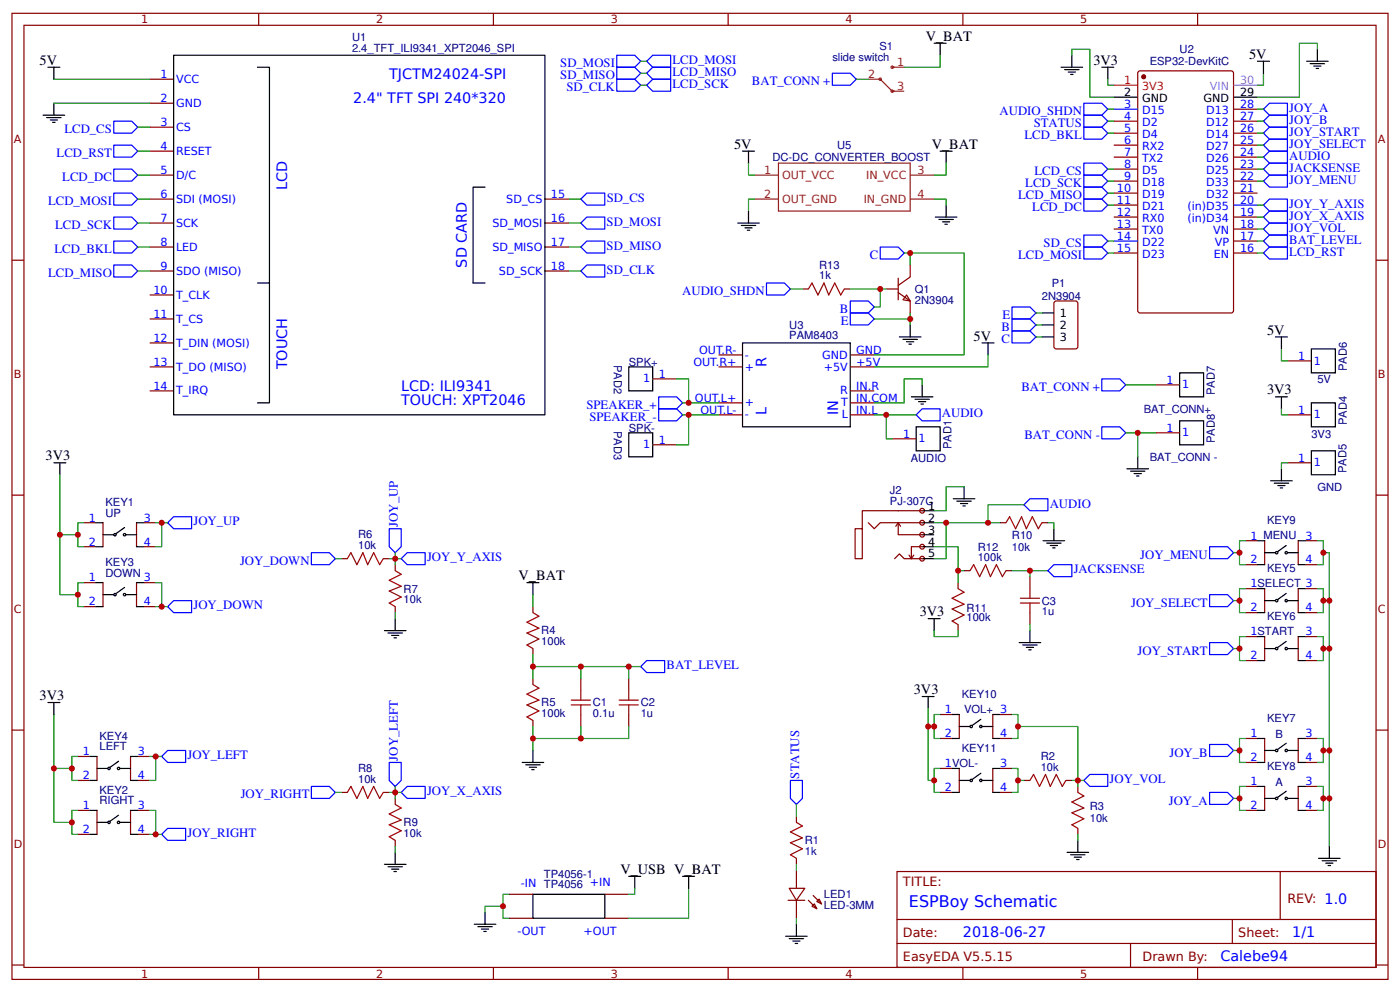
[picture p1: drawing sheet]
<svg xmlns="http://www.w3.org/2000/svg" width="309mm" height="219mm" viewBox="0 0 309 219" stroke-linecap="round" stroke-linejoin="round" font-family="sans-serif">
<g fill="none" stroke="#800" stroke-width=".26">
<path d="M2.6 2.9h304.1v213.3h-304.1zM5.3 5.6h298.7v207.9h-298.7zM33.1 17.5h5.3M57.1 2.9v2.7M109 2.9v2.7M160.9 2.9v2.7M212.7 2.9v2.7M251.4 15.9l.5-.3h20.1l.4 .3 .1 52.7-.2 .4-20.4 .1-.5-.3zM264.6 2.9v2.7M33.1 22.8h5.3M33.1 28.1h5.3M33.1 33.4h5.3"/>
<path d="M33.1 38.7h5.3M246.1 26.7h5.3M246.1 29.4h5.3M246.1 32h5.3M246.1 34.7h5.3M246.1 37.3h5.3M246.1 40h5.3M272.5 26.7h5.3M272.5 29.4h5.3M272.5 32h5.3M272.5 34.7h5.3M272.5 37.3h5.3"/>
<path d="M272.5 40h5.3M272.5 24.1h5.3M2.6 57.4h2.7M33.1 43.9h5.3M33.1 49.2h5.3M33.1 54.5h5.3M33.1 59.8h5.3M120.4 43.9h5.3M120.4 49.2h5.3M120.4 54.5h5.3M120.4 59.8h5.3M246.1 42.6h5.3"/>
<path d="M246.1 45.3h5.3M246.1 47.9h5.3M246.1 50.6h5.3M246.1 55.9h5.3M272.5 42.6h5.3M272.5 47.9h5.3M272.5 50.6h5.3M272.5 55.9h5.3M272.5 53.2h5.3M304 57.4h2.7M33.1 65.1h5.3M33.1 70.4h5.3"/>
<path d="M33.1 75.7h5.3M158.7 78.3h5.3M187.9 78.3h5.2M33.1 81h5.3M33.1 86.3h5.3M158.7 81h5.3M158.7 91.6h5.3M158.7 88.9h5.3M187.9 81h5.2M187.9 86.3h5.2M187.9 91.6h5.2M187.9 88.9h5.2"/>
<path d="M2.6 109.3h2.7M18.5 115.4h2.7M22.8 115.4v5.3M30.2 115.4v5.3M31.7 115.4h2.7M275.2 119.4h2.6M279.4 119.4v5.2M286.8 119.4v5.2M288.4 119.4h2.6M304 109.3h2.7M18.5 120.7h2.7M18.5 133.9h2.7"/>
<path d="M18.5 128.6h2.7M22.8 128.6v5.3M30.2 128.6v5.3M31.7 120.7h2.7M31.7 133.9h2.7M31.7 128.6h2.7M75.4 123.3h1.3M84.7 123.3h1.3M87.3 124.6v1.4M87.3 133.9v1.3M117.7 133.9v1.3M275.2 135.2h2.6"/>
<path d="M275.2 129.9h2.6M275.2 124.6h2.6M279.4 129.9v5.3M286.8 129.9v5.3M288.4 135.2h2.6M288.4 129.9h2.6M288.4 124.6h2.6M117.7 143.2v1.3M117.7 149.8v1.3M117.7 159v1.4M138.9 149.8v2.6M138.9 157.7v2.7"/>
<path d="M207.7 157.7h2.6M211.9 157.7v5.3M219.3 157.7v5.3M220.9 157.7h2.7M275.2 145.8h2.6M275.2 140.5h2.6M279.4 140.5v5.3M286.8 140.5v5.3M288.4 145.8h2.6M288.4 140.5h2.6M2.6 161.2h2.7M17.2 178.9h2.6"/>
<path d="M17.2 172.3h2.6M17.2 167h2.6M21.4 167v5.3M21.4 178.9v5.3M28.8 167v5.3M28.8 178.9v5.3M30.4 178.9h2.7M30.4 172.3h2.7M30.4 167h2.7M75.4 174.9h1.3M84.7 174.9h1.3M87.3 176.2v1.4"/>
<path d="M207.7 163h2.6M207.7 174.9h2.6M207.7 169.6h2.6M211.9 169.6v5.3M219.3 169.6v5.3M220.9 163h2.7M220.9 174.9h2.7M220.9 169.6h2.7M226.2 172.3h1.3M235.5 172.3h1.3M238.1 173.6v1.3M275.2 178.9h2.6"/>
<path d="M275.2 168.3h2.6M275.2 163h2.6M275.2 173.6h2.6M279.4 163v5.3M279.4 173.6v5.3M286.8 163v5.3M286.8 173.6v5.3M288.4 178.9h2.6M288.4 168.3h2.6M288.4 163h2.6M288.4 173.6h2.6M304 161.2h2.7"/>
<path d="M17.2 184.2h2.6M30.4 184.2h2.7M87.3 185.5v1.3M112.4 197.4h5.3M133.6 197.4h5.3M174.1 198.7h3.7M174.4 196.1h3.4l-1.9 2.6zM175.9 180.2v1.3M175.9 189.5v1.3M175.9 192.1v4M175.9 198.7v4M178.6 198.7l1.8 1.9"/>
<path d="M179.7 197.7l1.8 1.8M180.4 199l.6-.5 .5 1zM198.2 192.4h105.8v21.1h-105.8zM238.1 182.9v1.3M282.8 192.4v10.6M2.6 213h2.7M57.1 213.5v2.7M109 213.5v2.7M112.4 202.7h5.3M133.6 202.7h5.3M160.9 213.5v2.7M179.4 200.1l.5-.6 .5 1.1z"/>
<path d="M198.2 203h105.8M198.2 208.3h105.8M212.7 213.5v2.7M249.8 208.3v5.2M264.6 213.5v2.7M272.3 203v5.3M304 213h2.7"/>
</g>
<g fill="none" stroke="#000" stroke-width=".26">
<path d="M10.6 14.8h2.6M11.9 14.8v2.7M38.4 12.2h82v79.4h-82zM56.9 14.8h2.6v47.7h-2.6M206.4 9.6h2.6M207.7 9.6v2.6M234.4 14.8h4.8M235.2 15.4h3.2M236 15.9h1.6M236.5 16.4h.6M236.8 12.2v2.6M243.4 14.8h2.7"/>
<path d="M244.7 14.8v2.7M288.7 13.5h4.7M289.5 14h3.1M290.2 14.6h1.6M290.8 15.1h.5M291 10.9v2.6M9.5 25.4h4.8M10.3 26h3.2M11.1 26.5h1.6M11.6 27h.6M11.9 22.8v2.6M246.1 21.5h5.3"/>
<path d="M272.5 21.5h5.3M107.2 41.3h-2.7v21.2h2.7M59.5 62.5v26.4h-2.6M164 75.7h23.9v18.5h-23.9zM198.7 74.4h4.8M199.5 74.9h3.2M200.3 75.4h1.6M200.8 76h.5M201.1 71.7v2.7M217 75.7h2.6M218.3 75.7v2.6M11.9 102.2h2.7"/>
<path d="M13.2 102.2v2.6M21.2 115.4h1.6M22.8 118h2.3M27.5 116.4l-1.8 1.4M27.8 118h2.4M30.2 115.4h1.5M277.8 119.4h1.6M286.8 119.4h1.6M21.2 120.7h1.6M21.2 128.6h1.6M21.2 133.9h1.6M22.8 131.3h2.3"/>
<path d="M27.5 129.7l-1.8 1.3M27.8 131.3h2.4M30.2 120.7h1.5M30.2 128.6h1.5M30.2 133.9h1.5M84.9 139.2h4.8M85.7 139.7h3.2M87.3 136.6v2.6M116.4 128.6h2.7M117.7 128.6v2.7M277.8 129.9h1.6M277.8 135.2h1.6"/>
<path d="M277.8 124.6h1.6M279.4 132.6h2.4M279.4 122h2.4M284.2 131l-1.9 1.3M284.2 120.4l-1.9 1.3M284.4 132.6h2.4M284.4 122h2.4M286.8 129.9h1.6M286.8 135.2h1.6M286.8 124.6h1.6M10.6 155.1h2.6M11.9 155.1v2.6"/>
<path d="M86.5 140.3h1.6M87 140.8h.6M203.7 153.7h2.7M205.1 153.7v2.7M210.3 157.7h1.6M216.7 158.8l-1.9 1.3M219.3 157.7h1.6M277.8 140.5h1.6M277.8 145.8h1.6M279.4 143.2h2.4M284.2 141.6l-1.9 1.3M284.4 143.2h2.4"/>
<path d="M286.8 140.5h1.6M286.8 145.8h1.6M19.8 178.9h1.6M19.8 167h1.6M19.8 172.3h1.6M21.4 169.6h2.4M26.2 179.9l-1.9 1.4M26.2 168l-1.9 1.4M26.5 169.6h2.3M28.8 178.9h1.6M28.8 167h1.6M28.8 172.3h1.6"/>
<path d="M115.4 168.3h4.7M116.2 168.8h3.1M116.9 169.4h1.6M117.5 169.9h.5M117.7 165.7v2.6M210.3 169.6h1.6M210.3 163h1.6M210.3 174.9h1.6M211.9 172.3h2.4M211.9 160.4h2.4M216.7 170.7l-1.9 1.3M217 172.3h2.3"/>
<path d="M217 160.4h2.3M219.3 169.6h1.6M219.3 163h1.6M219.3 174.9h1.6M277.8 178.9h1.6M277.8 163h1.6M277.8 168.3h1.6M277.8 173.6h1.6M279.4 165.7h2.4M279.4 176.2h2.4M284.2 164.1l-1.9 1.3M284.2 174.7l-1.9 1.3"/>
<path d="M284.4 165.7h2.4M284.4 176.2h2.4M286.8 178.9h1.6M286.8 163h1.6M286.8 168.3h1.6M286.8 173.6h1.6M19.8 184.2h1.6M21.4 181.5h2.4M26.5 181.5h2.3M28.8 184.2h1.6M84.9 190.8h4.8M85.7 191.3h3.2"/>
<path d="M86.5 191.8h1.6M87 192.4h.6M87.3 188.1v2.7M117.7 197.4h15.9v5.3h-15.9zM138.9 193.4h2.7M140.2 193.4v2.7M150.8 193.4h2.7M152.1 193.4v2.7M235.7 188.1h4.8M236.5 188.7h3.2M237.3 189.2h1.6M237.9 189.7h.5"/>
<path d="M238.1 185.5v2.6M291.3 189.5h4.8M292.1 190h3.2M292.9 190.5h1.6M293.4 191.1h.6M293.7 186.8v2.7M104.8 204h4.7M105.6 204.5h3.1M106.4 205.1h1.5M106.9 205.6h.5M107.2 201.4v2.6M173.6 206.7h4.7"/>
<path d="M174.4 207.2h3.1M175.2 207.7h1.5M175.7 208.3h.5M175.9 204v2.7"/>
<circle cx="25.4" cy="118" r=".26"/>
<circle cx="27.5" cy="118" r=".26"/>
<circle cx="25.4" cy="131.3" r=".26"/>
<circle cx="27.5" cy="131.3" r=".26"/>
<circle cx="282" cy="122" r=".26"/>
<circle cx="282" cy="132.6" r=".26"/>
<circle cx="284.2" cy="132.6" r=".26"/>
<circle cx="284.2" cy="122" r=".26"/>
<circle cx="282" cy="143.2" r=".26"/>
<circle cx="284.2" cy="143.2" r=".26"/>
<circle cx="24.1" cy="169.6" r=".26"/>
<circle cx="26.2" cy="169.6" r=".26"/>
<circle cx="214.6" cy="160.4" r=".26"/>
<circle cx="214.6" cy="172.3" r=".26"/>
<circle cx="216.7" cy="172.3" r=".26"/>
<circle cx="216.7" cy="160.4" r=".26"/>
<circle cx="282" cy="165.7" r=".26"/>
<circle cx="282" cy="176.2" r=".26"/>
<circle cx="284.2" cy="176.2" r=".26"/>
<circle cx="284.2" cy="165.7" r=".26"/>
<circle cx="24.1" cy="181.5" r=".26"/>
<circle cx="26.2" cy="181.5" r=".26"/>
</g>
<circle cx="252.7" cy="17" r=".4" fill="#800" stroke="#800" stroke-width=".26"/>
<path d="M246.1 18.8h5.3" fill="none" stroke="#f00" stroke-width=".26"/>
<g fill="none" stroke="#00f" stroke-width=".26">
<path d="M25.1 37.3h4l1.3 1.4-1.3 1.3h-4zM25.1 32h4l1.3 1.4-1.3 1.3h-4zM25.1 26.7h4l1.3 1.4-1.3 1.3h-4zM239.4 28.1h4l1.3 1.3-1.3 1.3h-4zM239.4 38.7h4l1.3 1.3-1.3 1.3h-4zM239.4 36h4l1.3 1.3-1.3 1.4h-4zM239.4 25.4h4l1.3 1.3-1.3 1.4h-4zM246.1 24.1h5.3M279.1 34.7l1.4-1.3h3.9v2.6h-3.9zM279.1 24.1l1.4-1.3h3.9v2.6h-3.9zM279.1 26.7l1.4-1.3h3.9v2.7h-3.9zM279.1 29.4l1.4-1.3h3.9v2.6h-3.9z"/>
<path d="M279.1 32l1.4-1.3h3.9v2.7h-3.9zM25.1 58.5h4l1.3 1.3-1.3 1.3h-4zM25.1 53.2h4l1.3 1.3-1.3 1.4h-4zM25.1 47.9h4l1.3 1.3-1.3 1.4h-4zM25.1 42.6h4l1.3 1.3-1.3 1.4h-4zM128.3 54.5l1.3-1.3h4v2.7h-4zM128.3 43.9l1.3-1.3h4v2.7h-4zM129.6 47.9h4v2.7h-4l-1.3-1.4zM129.6 58.5h4v2.6h-4l-1.3-1.3zM239.4 41.3h4l1.3 1.3-1.3 1.3h-4zM239.4 54.5h4l1.3 1.4-1.3 1.3h-4zM239.4 43.9h4l1.3 1.4-1.3 1.3h-4z"/>
<path d="M239.4 51.9h4l1.3 1.3-1.3 1.3h-4zM246.1 53.2h5.3M272.5 45.3h5.3M279.1 55.9l1.4-1.4h3.9v2.7h-3.9zM279.1 53.2l1.4-1.3h3.9v2.6h-3.9zM279.1 47.9l1.4-1.3h3.9v2.6h-3.9zM279.1 50.6l1.4-1.4h3.9v2.7h-3.9zM280.5 43.9h3.9v2.7h-3.9l-1.4-1.3zM145.5 90.2h4l1.3 1.4-1.3 1.3h-4zM145.5 87.6h4l1.3 1.3-1.3 1.3h-4zM202.4 91.6l1.3-1.4h4v2.7h-4zM37 115.4l1.4-1.3h3.9v2.6h-3.9z"/>
<path d="M86 116.7h2.6v4l-1.3 1.3-1.3-1.3zM37 133.9l1.4-1.3h3.9v2.6h-3.9zM68.8 122h4l1.3 1.3-1.3 1.3h-4zM88.6 123.3l1.4-1.3h3.9v2.6h-3.9zM267.2 120.7h4l1.3 1.3-1.3 1.3h-4zM267.2 131.3h4l1.3 1.3-1.3 1.3h-4zM141.6 147.1l1.3-1.3h3.9v2.7h-3.9zM267.2 141.8h4l1.3 1.4-1.3 1.3h-4zM35.7 167l1.3-1.3h4v2.6h-4zM68.8 173.6h4l1.3 1.3-1.3 1.3h-4zM86 168.3h2.6v4l-1.3 1.3-1.3-1.3zM88.6 174.9l1.4-1.3h3.9v2.6h-3.9z"/>
<path d="M174.6 172.3h2.7v3.9l-1.4 1.4-1.3-1.4zM239.4 172.3l1.4-1.4h3.9v2.7h-3.9zM267.2 164.3h4l1.3 1.4-1.3 1.3h-4zM267.2 174.9h4l1.3 1.3-1.3 1.4h-4zM37 182.9h4v2.6h-4l-1.3-1.3z"/>
</g>
<path d="M272.5 18.8h5.3" fill="none" stroke="#f0f" stroke-width=".26"/>
<g fill="none" stroke="#080" stroke-width=".26">
<path d="M11.9 17.5h21.2M236.8 12.2v-1.3h4v10.6h5.3M244.7 17.5v1.3h1.4M279.1 16.2v2.6h-1.3M291 10.9v-1.3h-3.9v11.9h-9.3M11.9 22.8h21.2M30.4 28.1h2.7M30.4 33.4h2.7M30.4 38.7h2.7M30.4 43.9h2.7M30.4 49.2h2.7M30.4 54.5h2.7"/>
<path d="M30.4 59.8h2.7M125.7 43.9h2.6M125.7 49.2h2.6M125.7 54.5h2.6M125.7 59.8h2.6M218.3 78.3v2.7h-25.2M150.8 91.6h7.9M150.8 88.9h7.9M13.2 104.8v13.2h4M13.2 118v13.3h4M18.5 115.4h-1.3v5.3h1.3M34.4 115.4h1.3v5.3h-1.3"/>
<path d="M35.7 115.4h1.3M275.2 119.4h-1.4v5.2h1.4M291 119.4h1.4v5.2h-1.4M18.5 128.6h-1.3v5.3h1.3M34.4 128.6h1.3v5.3h-1.3M35.7 133.9h1.3M74.1 123.3h1.3M86 123.3h2.6M87.3 122v2.6M117.7 131.3v2.6M272.5 132.6h1.3M272.5 122h1.3"/>
<path d="M275.2 129.9h-1.4v5.3h1.4M292.4 122h1.3v10.6h-1.3M293.7 132.6v10.6h-1.3M11.9 157.7v23.8h4M117.7 147.1h10.6v2.7M117.7 144.5v5.3M128.3 147.1h13.3M138.9 147.1v2.7M205.1 156.4v4h1.3M207.7 157.7h-1.3v5.3h1.3M223.6 157.7h1.3v5.3h-1.3M272.5 143.2h1.3"/>
<path d="M275.2 140.5h-1.4v5.3h1.4M291 140.5h1.4v5.3h-1.4M293.7 143.2v22.5h-1.3M11.9 169.6h4M17.2 178.9h-1.3v5.3h1.3M17.2 167h-1.3v5.3h1.3M33.1 167h1.3v5.3h-1.3M33.1 178.9h1.3v5.3h-1.3M34.4 167h1.3M74.1 174.9h1.3M86 174.9h2.6M87.3 173.6v1.3"/>
<path d="M117.7 160.4v2.6h10.6v-2.6M117.7 163v2.7M138.9 160.4v2.6h-10.6M175.9 177.6v2.6M223.6 169.6h1.3v2.7h1.3M224.9 160.4h13.2v11.9h1.3M236.8 172.3h1.3v1.3M272.5 176.2h1.3M272.5 165.7h1.3M275.2 163h-1.4v5.3h1.4M275.2 173.6h-1.4v5.3h1.4M291 173.6h1.4v5.3h-1.4"/>
<path d="M291 163h1.4v5.3h-1.4M292.4 176.2h1.3v10.6M34.4 184.2h1.3M87.3 186.8v1.3M112.4 197.4h-1.3v5.3h1.3M140.2 196.1v1.3h-1.3M152.1 196.1v6.6h-13.2M175.9 190.8v1.3M238.1 184.2v1.3M111.1 200.1h-3.9v1.3M175.9 202.7v1.3"/>
</g>
<g fill="none" stroke="#a00000" stroke-width=".26">
<path d="M76.7 123.3l.8-1.3 1.3 2.6 1.4-2.6 1 2.6 1.3-2.6 1.4 2.6 .8-1.3M87.3 126l1.3 .8-2.6 1.3 2.6 1.3-2.6 1.1 2.6 1.3-2.6 1.3 1.3 .8M117.7 135.2l1.4 .8-2.7 1.3 2.7 1.4-2.7 1 2.7 1.3-2.7 1.4 1.3 .8M117.7 151.1l1.4 .8-2.7 1.3 2.7 1.3-2.7 1.1 2.7 1.3-2.7 1.3 1.3 .8M136.8 155.6h4.2M136.8 154.5h4.2M138.9 152.4v2.1M138.9 155.6v2.1M76.7 174.9l.8-1.3 1.3 2.6 1.4-2.6 1 2.6 1.3-2.6 1.4 2.6 .8-1.3M87.3 177.6l1.3 .8-2.6 1.3 2.6 1.3-2.6 1.1 2.6 1.3-2.6 1.3 1.3 .8M227.5 172.3l.8-1.4 1.4 2.7 1.3-2.7 1 2.7 1.4-2.7 1.3 2.7 .8-1.3M238.1 174.9l1.3 .8-2.6 1.3 2.6 1.4-2.6 1 2.6 1.3-2.6 1.4 1.3 .8"/>
<path d="M175.9 181.5l1.4 .8-2.7 1.3 2.7 1.4-2.7 1 2.7 1.4-2.7 1.3 1.3 .8"/>
</g>
<g fill="#efefef" stroke="#800" stroke-width=".26">
<circle cx="203.7" cy="123.3" r=".53"/>
<circle cx="203.7" cy="120.7" r=".53"/>
<circle cx="203.7" cy="118" r=".53"/>
<circle cx="203.7" cy="115.4" r=".53"/>
<circle cx="203.7" cy="112.7" r=".53"/>
</g>
<g fill="none" stroke="#000" stroke-width=".26">
<path d="M277.8 13.5h2.7M279.1 13.5v2.7M164 33.4h2.7M165.4 33.4v2.6M207.7 33.4h2.6M209 33.4v2.6M163 49.2h4.7M163.8 49.8h3.2M164.6 50.3h1.6M165.1 50.8h.5M165.4 46.6v2.6M206.6 47.9h4.8"/>
<path d="M207.4 48.4h3.2M208.2 49h1.6M208.8 49.5h.5M209 45.3v2.6M230.2 74.4h2.6M230.2 69.1h2.6M230.2 71.7h2.6M281.8 74.4h2.6M283.1 74.4v2.6M289.7 77h5.3v5.3h-5.3zM138.9 81h5.3v5.3h-5.3zM138.9 95.5h5.3v5.3h-5.3z"/>
<path d="M201.3 87.6h4.8M202.1 88.1h3.2M202.4 94.2h5.3v5.3h-5.3zM202.9 88.7h1.6M203.5 89.2h.5M203.7 85v2.6M260.6 82.3h5.3v5.3h-5.3zM260.6 92.9h5.3v5.3h-5.3zM281.8 87.6h2.6M283.1 87.6v2.6M289.7 88.9h5.3v5.3h-5.3zM289.7 99.5h5.3v5.3h-5.3z"/>
<path d="M203.7 112.7h2.7M203.7 115.4h2.7M203.7 118h2.7M210.6 110.1h4.8M211.4 110.6h3.2M212.2 111.2h1.6M212.7 111.7h.6M213 107.4v2.7M230.5 119.4h4.7M231.2 119.9h3.2M232.8 116.7v2.7M249 103.5h4.7"/>
<path d="M249.8 104h3.1M250.6 104.5h1.5M251.1 105.1h.5M251.4 100.8v2.7M280.7 106.1h4.8M281.5 106.7h3.2M282.3 107.2h1.6M282.8 107.7h.6M283.1 103.5v2.6M203.7 120.7h2.7M203.7 123.3h2.7M205.1 136.6h2.6"/>
<path d="M206.4 136.6v2.6M227.5 139.2v2.6M232 120.4h1.6M232.6 120.9h.5M225.2 141.8h4.7M226 142.4h3.1M226.7 142.9h1.6M227.3 143.4h.5"/>
</g>
<g fill="none" stroke="#800" stroke-width=".26">
<path d="M201.1 58.5v2.6l-2.7 1.9M177.3 63.8h1.3M186.5 63.8h1.4M195.8 63.8h2.6M198.4 64.6l2.7 1.8v2.7M198.4 61.4v4.8M200.3 65.1l.8 1.3-1.6-.2zM232.9 66.7l.5-.3h4.2l.5 .3v9.8l-.2 .4-4.5 .1-.5-.2zM284.4 79.7h5.3M144.2 83.6h5.3M144.2 98.2h5.3M197.1 96.9h5.3"/>
<path d="M255.3 85h5.3M255.3 95.5h5.3M284.4 91.6h5.3M191.8 115.4l1.3 1.3 1.4-1.3h9.2M198.4 115.4v2.6h5.3M198.4 115.4l-.5 .8M198.4 115.4l.6 .8M203.7 112.7h-13.2v4h-1.6v6.6h1.6v-6.6M220.9 115.4h1.3M230.2 115.4h1.3M284.4 102.2h5.3M197.6 123.3l1.1-1 1.1 1h3.9"/>
<path d="M200.8 122.5l.5 .8M201.9 122.5l-.6 .8M203.7 120.7h-2.4v2.6M211.7 128.6v1.3M211.7 137.9v1.3M213 126h1.3M222.2 126h1.4M227.5 127.3v2.6M227.5 135.2v2.7M128.3 149.8v2.6M128.3 157.7v2.7"/>
</g>
<g fill="none" stroke="#080" stroke-width=".26">
<path d="M141.6 13.5h1.3M141.6 16.2h1.3M141.6 18.8h1.3M189.2 17.5h2.6M207.7 12.2v2.6h-7.9M165.4 36v2.7h1.3M209 36v2.7h-2.6M244.7 37.3h1.4M244.7 40h1.4M244.7 29.4h1.4M244.7 26.7h1.4M244.7 24.1h1.4"/>
<path d="M277.8 37.3h1.3M277.8 40h1.3M277.8 29.4h1.3M277.8 26.7h1.3M277.8 24.1h1.3M277.8 32h1.3M277.8 34.7h1.3M166.7 43.9h-1.3v2.7M199.8 55.9h1.3M201.1 58.5v-2.6h11.9v22.4h-19.9M206.4 43.9h2.6v1.4M244.7 45.3h1.4"/>
<path d="M244.7 55.9h1.4M244.7 42.6h1.4M244.7 53.2h1.4M277.8 45.3h1.3M277.8 55.9h1.3M277.8 53.2h1.3M277.8 50.6h1.3M277.8 47.9h1.3M174.6 63.8h2.7M187.9 63.8h7.9M194.5 63.8v4h-1.4M201.1 69.1v1.3h-8"/>
<path d="M201.1 70.4v1.3M228.9 69.1h1.3M228.9 71.7h1.3M228.9 74.4h1.3M283.1 77v2.7h1.3M149.5 83.6h2.6v5.3M152.1 91.6v6.6h-2.6M193.1 91.6h2.7v5.3h1.3M195.8 91.6h6.6M203.7 85v-1.4h-3.9v5.3h-6.7M248.7 95.5h6.6M248.7 85h6.6"/>
<path d="M251.4 95.5v5.3M283.1 90.2v1.4h1.3M206.4 115.4h2.6v7.9h-2.6M209 115.4h11.9M213 107.4h-4v5.3h-2.6M226.2 111.4h-7.9v4M231.5 115.4h1.3v1.3M284.4 102.2h-1.3v1.3M87.3 135.2v1.4M206.4 120.7h5.3v7.9M206.4 139.2v1.3h5.3v-1.3M211.7 126h1.3"/>
<path d="M223.6 126h3.9v1.3M227.5 126h4M227.5 137.9v1.3M291 129.9h1.4v5.3h-1.4M87.3 174.9v1.3M205.1 160.4v11.9h1.3M207.7 169.6h-1.3v5.3h1.3M224.9 172.3v2.6h-1.3M293.7 165.7v10.5"/>
</g>
<g fill="none" stroke="#00f" stroke-width=".26">
<path d="M136.3 12.2h3.9l1.4 1.3-1.4 1.3h-3.9zM136.3 14.8h3.9l1.4 1.4-1.4 1.3h-3.9zM136.3 17.5h3.9l1.4 1.3-1.4 1.3h-3.9zM142.9 13.5l1.3-1.3h4v2.6h-4zM142.9 18.8l1.3-1.3h4v2.6h-4zM144.2 14.8h4v2.7h-4l-1.3-1.3zM183.9 16.2h4l1.3 1.3-1.3 1.3h-4zM239.4 22.8h4l1.3 1.3-1.3 1.3h-4zM279.1 37.3l1.4-1.3h3.9v2.7h-3.9zM279.1 40l1.4-1.3h3.9v2.6h-3.9zM194.5 54.5h3.9l1.4 1.4-1.4 1.3h-3.9zM169.3 62.5h4l1.3 1.3-1.3 1.3h-4z"/>
<path d="M187.9 66.4h3.9l1.3 1.4-1.3 1.3h-3.9zM187.9 69.1h3.9l1.3 1.3-1.3 1.3h-3.9zM223.6 67.8h3.9l1.4 1.3-1.4 1.3h-3.9zM223.6 70.4h3.9l1.4 1.3-1.4 1.4h-3.9zM223.6 73.1h3.9l1.4 1.3-1.4 1.3h-3.9zM243.4 83.6h4l1.3 1.4-1.3 1.3h-4zM243.4 94.2h4l1.3 1.3-1.3 1.4h-4zM226.2 111.4l1.3-1.3h4v2.6h-4zM231.5 126l1.3-1.4h4v2.7h-4z"/>
</g>
<g fill="none" stroke="#8d2323" stroke-width=".26">
<path d="M191.8 17.5h2.7l2.6 2.6h2.7M197.1 14.8h2.7M166.7 38.7h5.3M172 36h29.1v10.6h-29.1zM201.1 38.7h5.3M166.7 43.9h5.3M201.1 43.9h5.3"/>
<circle cx="194.5" cy="17.5" r=".26"/>
<circle cx="197.1" cy="14.8" r=".26"/>
<circle cx="197.1" cy="20.1" r=".26"/>
</g>
<path d="M178.6 63.8l.8-1.3 1.3 2.6 1.3-2.6 1.1 2.6 1.3-2.6 1.3 2.6 .8-1.3M222.2 115.4l.8-1.3 1.4 2.6 1.3-2.6 1 2.6 1.4-2.6 1.3 2.6 .8-1.3M211.7 129.9l1.3 .8-2.7 1.4 2.7 1.3-2.7 1 2.7 1.4-2.7 1.3 1.4 .8M214.3 126l.8-1.4 1.3 2.7 1.4-2.7 1 2.7 1.3-2.7 1.4 2.7 .7-1.3M225.4 133.1h4.3M225.4 132.1h4.3M227.5 129.9v2.2M227.5 133.1v2.1M126.2 155.6h4.2M126.2 154.5h4.2M128.3 152.4v2.1M128.3 155.6v2.1" fill="none" stroke="#a00000" stroke-width=".26"/>
<g fill="#c00">
<circle cx="194.5" cy="63.8" r=".66"/>
<circle cx="224.9" cy="172.3" r=".66"/>
<circle cx="251.4" cy="95.5" r=".66"/>
<circle cx="227.5" cy="126" r=".66"/>
<circle cx="211.7" cy="126" r=".66"/>
<circle cx="218.3" cy="115.4" r=".66"/>
<circle cx="152.1" cy="91.6" r=".66"/>
<circle cx="195.8" cy="91.6" r=".66"/>
<circle cx="128.3" cy="163" r=".66"/>
<circle cx="273.8" cy="122" r=".66"/>
<circle cx="224.9" cy="160.4" r=".66"/>
<circle cx="238.1" cy="172.3" r=".66"/>
<circle cx="34.4" cy="184.2" r=".66"/>
<circle cx="87.3" cy="123.3" r=".66"/>
<circle cx="273.8" cy="143.2" r=".66"/>
<circle cx="273.8" cy="176.2" r=".66"/>
<circle cx="117.7" cy="163" r=".66"/>
<circle cx="292.4" cy="176.2" r=".66"/>
<circle cx="292.4" cy="143.2" r=".66"/>
<circle cx="17.2" cy="118" r=".66"/>
<circle cx="111.1" cy="200.1" r=".66"/>
<circle cx="13.2" cy="118" r=".66"/>
<circle cx="17.2" cy="131.3" r=".66"/>
<circle cx="292.4" cy="165.7" r=".66"/>
<circle cx="117.7" cy="147.1" r=".66"/>
<circle cx="128.3" cy="147.1" r=".66"/>
<circle cx="15.9" cy="181.5" r=".66"/>
<circle cx="273.8" cy="165.7" r=".66"/>
<circle cx="273.8" cy="132.6" r=".66"/>
<circle cx="11.9" cy="169.6" r=".66"/>
<circle cx="15.9" cy="169.6" r=".66"/>
<circle cx="35.7" cy="115.4" r=".66"/>
<circle cx="35.7" cy="133.9" r=".66"/>
<circle cx="87.3" cy="174.9" r=".66"/>
<circle cx="34.4" cy="167" r=".66"/>
<circle cx="206.4" cy="160.4" r=".66"/>
<circle cx="292.4" cy="122" r=".66"/>
<circle cx="138.9" cy="147.1" r=".66"/>
<circle cx="152.1" cy="88.9" r=".66"/>
<circle cx="209" cy="115.4" r=".66"/>
<circle cx="292.4" cy="132.6" r=".66"/>
<circle cx="293.7" cy="132.6" r=".66"/>
<circle cx="293.7" cy="143.2" r=".66"/>
<circle cx="293.7" cy="176.2" r=".66"/>
<circle cx="293.7" cy="165.7" r=".66"/>
<circle cx="206.4" cy="172.3" r=".66"/>
<circle cx="205.1" cy="160.4" r=".66"/>
<circle cx="201.1" cy="55.9" r=".66"/>
<circle cx="201.1" cy="70.4" r=".66"/>
</g>
<text font-size="3.5" fill="#00f" x="200.8" y="200.3">ESPBoy Schematic</text>
<g font-size="3.2">
<text x="204.5" y="9">V_BAT</text>
<text x="8.7" y="14.3">5V</text>
<text x="241.6" y="14.3">3V3</text>
<text x="276" y="13">5V</text>
<text x="162.2" y="32.8">5V</text>
<text x="205.8" y="32.8">V_BAT</text>
<text x="215.1" y="75.2">5V</text>
<text x="279.9" y="73.8">5V</text>
<text x="279.9" y="87.1">3V3</text>
<text x="10.1" y="101.6">3V3</text>
<text x="114.6" y="128.1">V_BAT</text>
<text x="203.2" y="136">3V3</text>
<text x="8.7" y="154.5">3V3</text>
<text x="201.9" y="153.2">3V3</text>
<text x="137.1" y="192.9">V_USB V_BAT</text>
</g>
<g font-size="3.2" fill="#00f">
<text x="86" y="17.5">TJCTM24024-SPI</text>
<text x="78.1" y="22.8">2.4&quot; TFT SPI 240*320</text>
<text x="63.4" y="41.9" transform="rotate(-90 63.4 41.9)">LCD</text>
<text x="103.1" y="59.1" transform="rotate(-90 103.1 59.1)">SD CARD</text>
<text x="63.4" y="81.5" transform="rotate(-90 63.4 81.5)">TOUCH</text>
<text x="169.3" y="81" transform="rotate(-90 169.3 81)">R</text>
<text x="88.6" y="86.3">LCD: ILI9341</text>
<text x="88.6" y="89.5">TOUCH: XPT2046</text>
<text x="169.3" y="91.6" transform="rotate(-90 169.3 91.6)">L</text>
<text x="185.2" y="91.6" transform="rotate(-90 185.2 91.6)">IN</text>
<text x="212.7" y="206.9">2018-06-27</text>
<text x="285.5" y="206.9">1/1</text>
<text x="269.6" y="212.2">Calebe94</text>
</g>
<g font-size="2.8" fill="#00f">
<text x="123.8" y="14.8">SD_MOSI</text>
<text x="123.8" y="17.5">SD_MISO</text>
<text x="148.6" y="16.8">LCD_MISO</text>
<text x="148.6" y="14.1">LCD_MOSI</text>
<text x="125.2" y="20.2">SD_CLK</text>
<text x="148.5" y="19.4">LCD_SCK</text>
<text x="166.1" y="18.8">BAT_CONN +</text>
<text x="14.2" y="29.4">LCD_CS</text>
<text x="220.8" y="25.4">AUDIO_SHDN</text>
<text x="228.4" y="28.1">STATUS</text>
<text x="284.8" y="24.6">JOY_A</text>
<text x="284.8" y="27.3">JOY_B</text>
<text x="284.8" y="29.9">JOY_START</text>
<text x="12.5" y="34.7">LCD_RST</text>
<text x="226.3" y="30.7">LCD_BKL</text>
<text x="284.8" y="35.3">AUDIO</text>
<text x="284.8" y="32.6">JOY_SELECT</text>
<text x="13.8" y="40">LCD_DC</text>
<text x="226.5" y="41.3">LCD_SCK</text>
<text x="228.5" y="38.7">LCD_CS</text>
<text x="284.8" y="40.5">JOY_MENU</text>
<text x="284.8" y="37.9">JACKSENSE</text>
<text x="10.6" y="45.3">LCD_MOSI</text>
<text x="134" y="44.5">SD_CS</text>
<text x="224.9" y="43.9">LCD_MISO</text>
<text x="228.1" y="46.6">LCD_DC</text>
<text x="284.8" y="45.8">JOY_Y_AXIS</text>
<text x="12.2" y="50.6">LCD_SCK</text>
<text x="134" y="49.9">SD_MOSI</text>
<text x="284.8" y="48.5">JOY_X_AXIS</text>
<text x="284.8" y="51.2">JOY_VOL</text>
<text x="284.8" y="53.8">BAT_LEVEL</text>
<text x="12" y="55.9">LCD_BKL</text>
<text x="134" y="55.1">SD_MISO</text>
<text x="192.2" y="57.2">C</text>
<text x="224.9" y="57.2">LCD_MOSI</text>
<text x="230.6" y="54.5">SD_CS</text>
<text x="284.8" y="56.4">LCD_RST</text>
<text x="10.6" y="61.1">LCD_MISO</text>
<text x="134" y="60.4">SD_CLK</text>
<text x="150.7" y="65.1">AUDIO_SHDN</text>
<text x="185.6" y="69.1">B</text>
<text x="185.7" y="71.7">E</text>
<text x="221.5" y="70.4">E</text>
<text x="221.3" y="73.1">B</text>
<text x="221.3" y="75.7">C</text>
<text x="225.7" y="86.3">BAT_CONN +</text>
<text x="129.6" y="90.2">SPEAKER_+</text>
<text x="130.2" y="92.9">SPEAKER_-</text>
<text x="208.1" y="92.1">AUDIO</text>
<text x="226.3" y="96.9">BAT_CONN -</text>
<text x="231.9" y="112.1">AUDIO</text>
<text x="42.7" y="116">JOY_UP</text>
<text x="87.9" y="116.3" transform="rotate(-90 87.9 116.3)">JOY_UP</text>
<text x="53" y="124.6">JOY_DOWN</text>
<text x="94.3" y="123.9">JOY_Y_AXIS</text>
<text x="251.9" y="123.3">JOY_MENU</text>
<text x="237.2" y="126.6">JACKSENSE</text>
<text x="42.7" y="134.5">JOY_DOWN</text>
<text x="249.9" y="133.9">JOY_SELECT</text>
<text x="147.3" y="147.7">BAT_LEVEL</text>
<text x="251.3" y="144.5">JOY_START</text>
<text x="41.4" y="167.6">JOY_LEFT</text>
<text x="87.9" y="167.9" transform="rotate(-90 87.9 167.9)">JOY_LEFT</text>
<text x="258.4" y="167">JOY_B</text>
<text x="176.5" y="171.9" transform="rotate(-90 176.5 171.9)">STATUS</text>
<text x="245.1" y="172.9">JOY_VOL</text>
<text x="53.2" y="176.2">JOY_RIGHT</text>
<text x="94.3" y="175.5">JOY_X_AXIS</text>
<text x="258.2" y="177.6">JOY_A</text>
<text x="41.4" y="184.8">JOY_RIGHT</text>
</g>
<g font-size="2.8" fill="#800">
<text x="199.5" y="195.6">TITLE:</text>
<text x="284.4" y="199.3">REV: 1.0</text>
<text x="199.5" y="206.9">Date:</text>
<text x="273.6" y="206.9">Sheet:</text>
<text x="199.5" y="212.2">EasyEDA V5.5.15</text>
<text x="252.4" y="212.2">Drawn By:</text>
</g>
<g font-size="2.5" fill="#800">
<text x="31.2" y="5.2">1</text>
<text x="83.1" y="5.2">2</text>
<text x="134.9" y="5.2">3</text>
<text x="186.8" y="5.2">4</text>
<text x="238.7" y="5.2">5</text>
<text x="3" y="31.5">A</text>
<text x="304.4" y="31.5">A</text>
<text x="3" y="83.4">B</text>
<text x="304.4" y="83.4">B</text>
<text x="3" y="135.2">C</text>
<text x="304.4" y="135.2">C</text>
<text x="3" y="187.1">D</text>
<text x="304.4" y="187.1">D</text>
<text x="31.2" y="215.8">1</text>
<text x="83.1" y="215.8">2</text>
<text x="134.9" y="215.8">3</text>
<text x="186.8" y="215.8">4</text>
<text x="238.7" y="215.8">5</text>
</g>
<g font-size="2.5" fill="#000080">
<text x="77.8" y="11.4">2.4_TFT_ILI9341_XPT2046_SPI</text>
<text x="77.8" y="9">U1</text>
<text x="194.3" y="11.1">S1</text>
<text x="260.6" y="11.8">U2</text>
<text x="183.9" y="13.4">slide switch</text>
<text x="254" y="14.4">ESP32-DevKitC</text>
<text x="170.7" y="35.6">DC-DC_CONVERTER_BOOST</text>
<text x="185" y="32.8">U5</text>
<text x="181" y="59.3">R13</text>
<text x="181" y="61.7">1k</text>
<text x="202.1" y="64.6">Q1</text>
<text x="232.4" y="63.3">P1</text>
<text x="202.1" y="67">2N3904</text>
<text x="230.2" y="66.3">2N3904</text>
<text x="174.4" y="74.9">PAM8403</text>
<text x="174.4" y="72.5">U3</text>
<text x="135.6" y="80.6" transform="rotate(90 135.6 80.6)">PAD2</text>
<text x="138.9" y="80.9">SPK+</text>
<text x="297.5" y="82" transform="rotate(-90 297.5 82)">PAD6</text>
<text x="268.4" y="87.3" transform="rotate(-90 268.4 87.3)">PAD7</text>
<text x="291" y="84.5">5V</text>
<text x="135.6" y="95.1" transform="rotate(90 135.6 95.1)">PAD3</text>
<text x="138.9" y="95.4">SPK-</text>
<text x="252.7" y="91.1">BAT_CONN+</text>
<text x="297.5" y="93.9" transform="rotate(-90 297.5 93.9)">PAD4</text>
<text x="201.2" y="101.9">AUDIO</text>
<text x="210.2" y="99.2" transform="rotate(-90 210.2 99.2)">PAD1</text>
<text x="254" y="101.7">BAT_CONN -</text>
<text x="268.4" y="97.8" transform="rotate(-90 268.4 97.8)">PAD8</text>
<text x="289.7" y="96.7">3V3</text>
<text x="297.5" y="104.4" transform="rotate(-90 297.5 104.4)">PAD5</text>
<text x="23.3" y="111.7">KEY1</text>
<text x="196.6" y="111.4">PJ-307C</text>
<text x="196.6" y="109">J2</text>
<text x="291" y="108.3">GND</text>
<text x="23.3" y="114.1">UP</text>
<text x="79.1" y="118.8">R6</text>
<text x="223.6" y="118.9">R10</text>
<text x="279.9" y="115.6">KEY9</text>
<text x="23.3" y="124.9">KEY3</text>
<text x="79.1" y="121.2">10k</text>
<text x="216" y="123.9">100k</text>
<text x="216" y="121.7">R12</text>
<text x="223.6" y="121.6">10k</text>
<text x="23.3" y="127.3">DOWN</text>
<text x="89.2" y="130.8">R7</text>
<text x="279.9" y="126.2">KEY5</text>
<text x="89.2" y="133.2">10k</text>
<text x="213.5" y="137.1">100k</text>
<text x="213.5" y="135">R11</text>
<text x="230.2" y="135.8">1u</text>
<text x="230.2" y="133.5">C3</text>
<text x="279.9" y="136.8">KEY6</text>
<text x="119.6" y="142.5">100k</text>
<text x="119.6" y="140.1">R4</text>
<text x="119.6" y="155.9">R5</text>
<text x="131" y="155.9">C1</text>
<text x="141.6" y="155.9">C2</text>
<text x="212.5" y="154">KEY10</text>
<text x="119.6" y="158.3">100k</text>
<text x="131" y="158.3">0.1u</text>
<text x="141.6" y="158.3">1u</text>
<text x="213" y="157.3">VOL+ 3</text>
<text x="279.9" y="159.3">KEY7</text>
<text x="22" y="163.3">KEY4</text>
<text x="22" y="165.7">LEFT</text>
<text x="212.5" y="165.9">KEY11</text>
<text x="229.9" y="167.8">R2</text>
<text x="281.8" y="162.9">B</text>
<text x="79.1" y="172.8">10k</text>
<text x="79.1" y="170.4">R8</text>
<text x="229.9" y="170.2">10k</text>
<text x="279.9" y="169.9">KEY8</text>
<text x="281.8" y="173.4">A</text>
<text x="22" y="175.2">KEY2</text>
<text x="22" y="177.6">RIGHT</text>
<text x="240.8" y="178.7">R3</text>
<text x="89.2" y="184.8">10k</text>
<text x="89.2" y="182.4">R9</text>
<text x="240.8" y="181.4">10k</text>
<text x="177.8" y="188.7">1k</text>
<text x="177.8" y="186.3">R1</text>
<text x="120.2" y="193.7">TP4056-1</text>
<text x="182" y="200.6">LED-3MM</text>
<text x="182" y="198.3">LED1</text>
</g>
<g font-size="2.5" fill="#00f">
<text x="35.5" y="17.2">1</text>
<text x="35.5" y="22.5">2</text>
<text x="38.9" y="18.3">VCC</text>
<text x="38.9" y="23.6">GND</text>
<text x="248.3" y="23.8">3</text>
<text x="274" y="23.8">28</text>
<text x="35.5" y="27.8">3</text>
<text x="38.9" y="28.9">CS</text>
<text x="248.3" y="26.5">4</text>
<text x="248.3" y="29.1">5</text>
<text x="252.3" y="25.2">D15</text>
<text x="252.3" y="27.8">D2</text>
<text x="266.5" y="25.2">D13</text>
<text x="266.5" y="27.8">D12</text>
<text x="274" y="26.5">27</text>
<text x="274" y="29.1">26</text>
<text x="35.5" y="33.1">4</text>
<text x="38.9" y="34.2">RESET</text>
<text x="248.3" y="31.8">6</text>
<text x="248.3" y="34.4">7</text>
<text x="252.3" y="30.5">D4</text>
<text x="252.3" y="33.1">RX2</text>
<text x="252.3" y="35.7">TX2</text>
<text x="266.5" y="30.5">D14</text>
<text x="266.5" y="33.1">D27</text>
<text x="266.5" y="35.7">D26</text>
<text x="274" y="31.8">25</text>
<text x="274" y="34.4">24</text>
<text x="35.5" y="38.4">5</text>
<text x="38.9" y="39.4">D/C</text>
<text x="248.3" y="37.1">8</text>
<text x="248.3" y="39.7">9</text>
<text x="252.3" y="38.4">D5</text>
<text x="252.3" y="41">D18</text>
<text x="266.5" y="38.4">D25</text>
<text x="266.5" y="41">D33</text>
<text x="274" y="37.1">23</text>
<text x="274" y="39.7">22</text>
<text x="35.5" y="43.7">6</text>
<text x="38.9" y="44.7">SDI (MOSI)</text>
<text x="111.9" y="44.7">SD_CS</text>
<text x="121.7" y="43.7">15</text>
<text x="246.8" y="42.4">10</text>
<text x="246.8" y="45">11</text>
<text x="246.8" y="47.7">12</text>
<text x="252.3" y="43.7">D19</text>
<text x="252.3" y="46.3">D21</text>
<text x="262.3" y="46.3">(in)D35</text>
<text x="266.5" y="43.7">D32</text>
<text x="274" y="47.7">19</text>
<text x="274" y="42.4">21</text>
<text x="274" y="45">20</text>
<text x="35.5" y="49">7</text>
<text x="38.9" y="50">SCK</text>
<text x="108.8" y="50">SD_MOSI</text>
<text x="121.7" y="49">16</text>
<text x="246.8" y="50.3">13</text>
<text x="246.8" y="52.9">14</text>
<text x="252.3" y="49">RX0</text>
<text x="252.3" y="51.6">TX0</text>
<text x="262.3" y="49">(in)D34</text>
<text x="268" y="51.6">VN</text>
<text x="274" y="52.9">17</text>
<text x="274" y="50.3">18</text>
<text x="35.5" y="54.3">8</text>
<text x="35.5" y="59.6">9</text>
<text x="38.9" y="55.3">LED</text>
<text x="108.8" y="55.3">SD_MISO</text>
<text x="121.7" y="54.3">17</text>
<text x="121.7" y="59.6">18</text>
<text x="246.8" y="55.6">15</text>
<text x="252.3" y="54.3">D22</text>
<text x="252.3" y="56.9">D23</text>
<text x="268.1" y="56.9">EN</text>
<text x="268.4" y="54.3">VP</text>
<text x="274" y="55.6">16</text>
<text x="33.9" y="64.8">10</text>
<text x="38.9" y="60.6">SDO (MISO)</text>
<text x="38.9" y="65.9">T_CLK</text>
<text x="110.2" y="60.6">SD_SCK</text>
<text x="33.9" y="70.1">11</text>
<text x="38.9" y="71.2">T_CS</text>
<text x="33.9" y="75.4">12</text>
<text x="38.9" y="76.5">T_DIN (MOSI)</text>
<text x="33.9" y="80.7">13</text>
<text x="38.9" y="81.8">T_DO (MISO)</text>
<text x="145.5" y="83.4">1</text>
<text x="153.2" y="80.7">OUT.R+</text>
<text x="154.5" y="78.1">OUT.R-</text>
<text x="164.6" y="81.8">+</text>
<text x="164.6" y="79.1">-</text>
<text x="181.7" y="79.1">GND</text>
<text x="182" y="81.8">+5V</text>
<text x="189.2" y="80.7">+5V</text>
<text x="189.2" y="78.1">GND</text>
<text x="286.8" y="79.4">1</text>
<text x="290.2" y="80.5">1</text>
<text x="33.9" y="86">14</text>
<text x="38.9" y="87.1">T_IRQ</text>
<text x="142.1" y="84.4">1</text>
<text x="153.5" y="88.7">OUT.L+</text>
<text x="164.6" y="89.7">+</text>
<text x="185.6" y="87.1">R</text>
<text x="185.8" y="89.7">T</text>
<text x="189.2" y="88.7">IN.COM</text>
<text x="189.2" y="86">IN.R</text>
<text x="257.7" y="84.7">1</text>
<text x="261.1" y="85.8">1</text>
<text x="154.7" y="91.3">OUT.L-</text>
<text x="164.6" y="92.4">-</text>
<text x="186" y="92.4">L</text>
<text x="189.2" y="91.3">IN.L</text>
<text x="257.7" y="95.3">1</text>
<text x="286.8" y="91.3">1</text>
<text x="290.2" y="92.4">1</text>
<text x="142.1" y="99">1</text>
<text x="145.5" y="97.9">1</text>
<text x="199.5" y="96.6">1</text>
<text x="202.9" y="97.7">1</text>
<text x="261.1" y="96.3">1</text>
<text x="286.8" y="101.9">1</text>
<text x="290.2" y="102.9">1</text>
<text x="19.6" y="115.1">1</text>
<text x="31.7" y="115.1">3</text>
<text x="276.2" y="119.1">1 MENU</text>
<text x="288.4" y="119.1">3</text>
<text x="19.6" y="120.4">2</text>
<text x="31.7" y="120.4">4</text>
<text x="276.2" y="124.4">2</text>
<text x="288.4" y="124.4">4</text>
<text x="19.6" y="128.3">1</text>
<text x="31.7" y="128.3">3</text>
<text x="276.2" y="129.7">1SELECT 3</text>
<text x="19.6" y="133.6">2</text>
<text x="31.7" y="133.6">4</text>
<text x="276.2" y="135">2</text>
<text x="288.4" y="135">4</text>
<text x="276.2" y="140.3">1START</text>
<text x="288.4" y="140.3">3</text>
<text x="276.2" y="145.5">2</text>
<text x="288.4" y="145.5">4</text>
<text x="208.8" y="157.5">1</text>
<text x="18.3" y="166.7">1</text>
<text x="30.4" y="166.7">3</text>
<text x="208.8" y="162.7">2</text>
<text x="220.9" y="162.7">4</text>
<text x="276.2" y="162.7">1</text>
<text x="288.4" y="162.7">3</text>
<text x="18.3" y="172">2</text>
<text x="30.4" y="172">4</text>
<text x="208.8" y="169.4">1VOL-</text>
<text x="220.9" y="169.4">3</text>
<text x="276.2" y="168">2</text>
<text x="276.2" y="173.3">1</text>
<text x="288.4" y="168">4</text>
<text x="288.4" y="173.3">3</text>
<text x="18.3" y="178.6">1</text>
<text x="30.4" y="178.6">3</text>
<text x="208.8" y="174.7">2</text>
<text x="220.9" y="174.7">4</text>
<text x="276.2" y="178.6">2</text>
<text x="288.4" y="178.6">4</text>
<text x="18.3" y="183.9">2</text>
<text x="30.4" y="183.9">4</text>
<text x="115.1" y="195.8">-IN TP4056 +IN</text>
<text x="114.3" y="206.4">-OUT</text>
<text x="128.9" y="206.4">+OUT</text>
</g>
<g font-size="2.5" fill="#8d2323">
<text x="191.8" y="17.2">2</text>
<text x="198.2" y="14.6">1</text>
<text x="198.2" y="19.9">3</text>
<text x="168.8" y="38.4">1</text>
<text x="172.8" y="39.4">OUT_VCC</text>
<text x="191.3" y="39.4">IN_VCC</text>
<text x="202.7" y="38.4">3</text>
<text x="168.8" y="43.7">2</text>
<text x="172.8" y="44.7">OUT_GND</text>
<text x="190.8" y="44.7">IN_GND</text>
<text x="202.7" y="43.7">4</text>
</g>
<g font-size="2.5" fill="#f00">
<text x="248.3" y="18.5">1</text>
<text x="252.3" y="19.9">3V3</text>
</g>
<g font-size="2.5">
<text x="248.3" y="21.2">2</text>
<text x="252.3" y="22.5">GND</text>
<text x="265.9" y="22.5">GND</text>
<text x="274" y="21.2">29</text>
<text x="234.2" y="69.9">1</text>
<text x="234.2" y="75.2">3</text>
<text x="234.2" y="72.5">2</text>
<text x="205.1" y="112.5">1</text>
<text x="205.1" y="115.1">2</text>
<text x="205.1" y="117.8">3</text>
<text x="205.1" y="120.4">4</text>
<text x="205.1" y="123.1">5</text>
</g>
<g font-size="2.5" fill="#f0f">
<text x="267.3" y="19.9">VIN</text>
<text x="274" y="18.5">30</text>
</g>
</svg>
